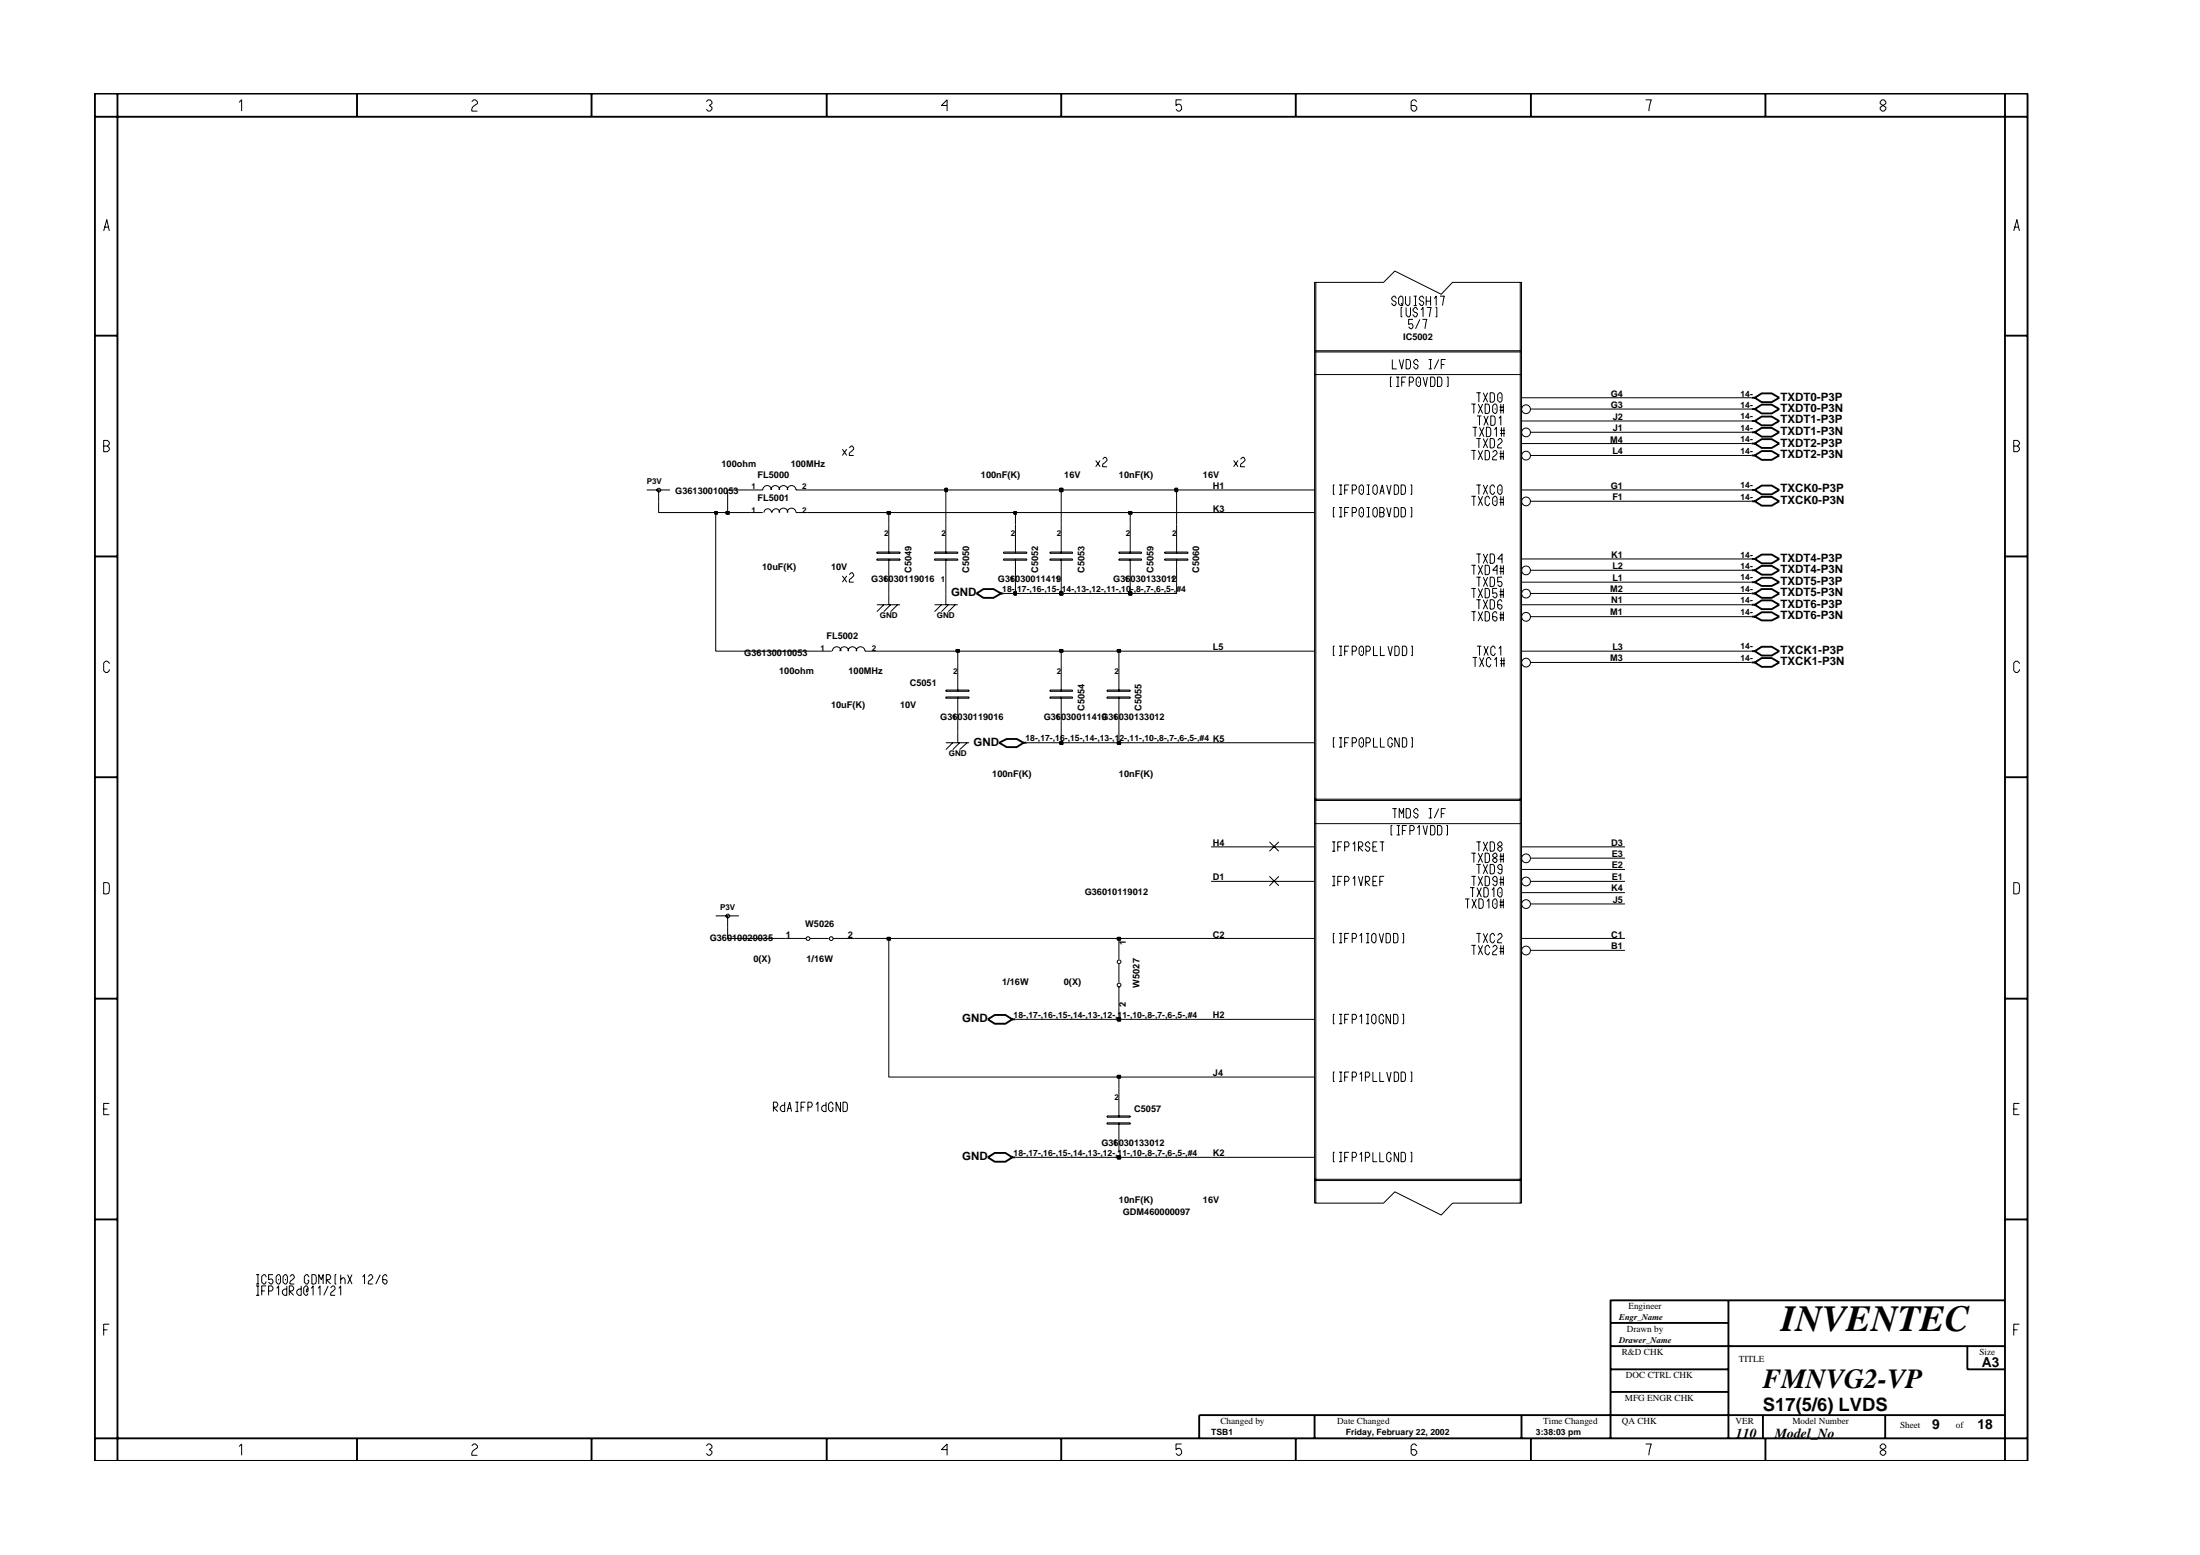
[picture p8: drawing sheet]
<svg xmlns="http://www.w3.org/2000/svg" width="297mm" height="210mm" viewBox="0 0 297 210" stroke-linecap="round" stroke-linejoin="round" font-family="sans-serif">
<g fill="none" stroke="#000" stroke-width=".25">
<path d="M236.5 58.3h.4M236.5 59.9h.4M236.5 53.7h.4M236.5 55.2h.4M236.5 56.8h.4M236.9 58.3l1-.5h1.3l1 .5-1 .6h-1.3zM236.9 59.9l1-.6h1.3l1 .6-1 .6h-1.3zM236.9 53.7l1-.6h1.3l1 .6-1 .6h-1.3zM236.9 55.2l1-.6h1.3l1 .6-1 .6h-1.3zM236.9 56.8l1-.6h1.3l1 .6-1 .6h-1.3zM236.5 67.7h.4M236.5 77h.4"/>
<path d="M236.5 78.6h.4M236.5 75.5h.4M236.5 66.1h.4M236.5 61.5h.4M236.9 67.7l1-.6h1.3l1 .6-1 .6h-1.3zM236.9 77l1-.6h1.3l1 .6-1 .6h-1.3zM236.9 78.6l1-.6h1.3l1 .6-1 .5h-1.3zM236.9 75.5l1-.6h1.3l1 .6-1 .5h-1.3zM236.9 66.1l1-.6h1.3l1 .6-1 .6h-1.3zM236.9 61.5l1-.6h1.3l1 .6-1 .6h-1.3zM131.9 80.1l.9-.6h1.3l1.1 .6-1.1 .6h-1.3zM135.2 80.1h.3"/>
<path d="M236.5 83.2h.4M236.5 81.6h.4M236.5 89.4h.4M236.5 80.1h.4M236.5 87.9h.4M236.9 83.2l1-.6h1.3l1 .6-1 .5h-1.3zM236.9 81.6l1-.6h1.3l1 .6-1 .6h-1.3zM236.9 89.4l1-.6h1.3l1 .6-1 .6h-1.3zM236.9 80.1l1-.6h1.3l1 .6-1 .6h-1.3zM236.9 87.9l1-.6h1.3l1 .6-1 .6h-1.3zM134.9 100.3l1-.5h1.4l.9 .5-.9 .6h-1.4zM138.2 100.3h.4"/>
<path d="M133.4 137.6l.9-.6h1.4l1 .6-1 .6h-1.4zM136.7 137.6h.4M133.4 156.2l.9-.6h1.4l1 .6-1 .6h-1.4zM136.7 156.2h.4"/>
</g>
<g fill="none" stroke="#000" stroke-width=".14">
<path d="M177.5 38.1h9.3l1.5-1.5 6.3 3.1 1.5-1.6h9.3v124.3h-9.3l-1.5 1.6-6.3-3.1-1.5 1.5h-9.3zM177.7 38.1v124.3M189.8 40v1l.2 .2h.2l.2-.2v-1M190.9 40h.4M191.1 40v1.2M192.6 40v1.2M193.2 40v1.2M194.4 40h.6l-.2 1.2M205.3 38.1v124.3M177.5 50.6h27.9M177.5 47.5h27.9M177.5 47.3h27.9"/>
<path d="M187.9 50.9h-.2v1.3h.2M188 48.5v1.3h.6M188.5 40.3l-.2-.3h-.1l-.3 .2v.2l.3 .3h.1l.2 .1-.2 .4h-.1l-.3-.3M188.5 50.9h.4M188.5 52.2h.4M188.8 50.9v1.3M188.8 40.2l.3-.2h.2l.1 .2v.8l-.1 .2h-.2l-.3-.2zM188.9 48.5l.4 1.3 .2-1.3M189.2 40.9l.2 .3M189.3 51.6h.4M189.3 41.5h-.1v1.3h.1M189.9 48.5l.5 .1v.3v.6v.2l-.2 .1h-.3z"/>
<path d="M189.9 41.5v1l.2 .3h.2l.1-.3v-1M189.9 50.9h-.6v1.3M190.3 51.6h.4l.2-.3-.2-.4h-.4v1.3M190.8 43.1h-.6v.7l.4-.1 .2 .3-.2 .4h-.2l-.2-.3M190.9 41.2h.4M191.4 41.8l-.2-.3h-.2l-.2 .3v.1l.2 .3h.2l.2 .1-.2 .5h-.2l-.2-.4M191.5 48.9l-.2-.4h-.2l-.2 .3v.2l.6 .4-.2 .4h-.2l-.2-.3M191.5 50.9h.1l.2 .3v.7l-.2 .3h-.1l-.3-.3v-.7zM191.5 51.5v.2M191.7 43.1l-.6 1.3M191.9 41.8l.2-.3v1.3M192.1 43.1h.5l-.2 1.3"/>
<path d="M192.1 50.9l.4 1.3 .2-1.3M192.2 40.3l-.1-.3h-.2l-.3 .2v.2l.3 .3h.2l.1 .1-.1 .4h-.2l-.3-.3M192.6 40.7h.6M192.6 41.5h.6l-.2 1.3M192.9 48.5h.4M192.9 49.8h.4M193.2 50.9l.5 .1v.2v.6v.3l-.2 .1h-.3zM193.2 48.5v1.3M193.7 40.3l.2-.3v1.2M193.8 41.5h.2v1.3h-.2M194.1 50.9l.5 .1 .1 .2v.6l-.1 .3-.2 .1h-.3zM194.3 48.5l-.6 1.3"/>
<path d="M194.6 49.2h.4M195.2 48.5h-.6v1.3M195.4 50.9h.1v1.3h-.1M198.7 54.5h.5M198.8 57.7h.6M199 54.5v1.3M199.2 57.7v1.2M199.3 53h.6M199.3 59.2h.6M199.4 56.1h.6M199.6 54.5l.6 1.3M199.7 53v1.3"/>
<path d="M199.7 59.2v1.3M199.8 56.1v1.3M199.8 57.7l.5 1.2M200.2 54.5l-.6 1.3M200.3 53l.6 1.3M200.3 59.2l.6 1.3M200.3 56.1l.6 1.3M200.3 57.7l-.5 1.2M200.5 54.5l.5 .1 .1 .3v.6l-.1 .2-.1 .1h-.4zM200.7 57.7l.5 .1 .1 .2v.6l-.1 .3h-.2h-.3zM200.9 53l-.6 1.3M200.9 59.2l-.6 1.3"/>
<path d="M200.9 56.1l-.6 1.3M201.2 53l.5 .1 .1 .3v.5l-.1 .3-.2 .1h-.3zM201.2 59.2l.5 .1 .1 .2v.6l-.1 .3-.2 .1h-.3zM201.3 56.1l.5 .1 .1 .3v.6l-.1 .2-.2 .1h-.3zM201.5 54.8l.3-.3h.2l.1 .3v.8l-.1 .2h-.2l-.3-.2zM201.8 58l.2-.3v1.2M201.9 55.1v.2M202.2 53.3l.3-.3h.1l.2 .3v.7l-.2 .3h-.1l-.3-.3zM202.2 59.5l.3-.3h.1l.2 .3v.1l-.5 .4-.1 .5h.6M202.4 56.5l.2-.4v1.3M202.5 55.4h.6M202.5 55h.6"/>
<path d="M202.6 53.6v.2M202.6 58.5h.5M202.6 58.1h.5M202.6 54.5v1.3M202.7 57.7v1.2M203 54.5v1.3M203.1 57.7v1.2M205.4 53.7h14M205.4 59.9h14M205.4 56.8h14M206.7 55.2h12.7M206.7 58.3h12.7"/>
<path d="M87.3 66.1h3.2M88.9 66.1v1.6M101.4 66.1h1.6a.59 .59 0 0 1 .6-.6 .59 .59 0 0 1 .6 .6M101.4 69.2h1.6M103.2 69.2a.51 .51 0 0 1 .5-.5 .51 .51 0 0 1 .5 .5M104.1 66.1a.59 .59 0 0 1 .6-.6 .59 .59 0 0 1 .6 .6M104.3 69.2a.51 .51 0 0 1 .5-.5 .51 .51 0 0 1 .5 .5M105.2 66.1a.59 .59 0 0 1 .6-.6 .59 .59 0 0 1 .6 .6M105.2 69.2a.59 .59 0 0 1 .6-.6 .59 .59 0 0 1 .6 .6M106.3 66.1a.59 .59 0 0 1 .6-.6 .59 .59 0 0 1 .6 .6h1.6M106.3 69.2a.59 .59 0 0 1 .6-.6 .59 .59 0 0 1 .6 .6h1.6M118.4 75.5h3.1v.1h-3.1z"/>
<path d="M118.4 74.5h3.1v.2h-3.1zM120 70.8v3.9M120 75.5v3.1M126.2 75.5h3.1v.1h-3.1zM126.2 74.5h3.1v.2h-3.1zM127.7 70.8v3.9M127.7 75.5v3.1M135.5 75.5h3.1v.1h-3.1zM135.5 74.5h3.1v.2h-3.1zM137.1 70.8v3.9M137.1 75.5v3.1M141.8 75.5h3v.1h-3z"/>
<path d="M141.8 74.5h3v.2h-3zM143.3 70.8v3.9M143.3 75.5v3.1M151.1 75.5h3v.1h-3zM151.1 74.5h3v.2h-3zM152.6 70.8v3.9M152.6 75.5v3.1M157.3 75.5h3.1v.1h-3.1zM157.3 74.5h3.1v.2h-3.1zM158.9 70.8v3.9M158.9 75.5v3.1M163.5 66.1h14"/>
<path d="M163.5 69.2h14M180.2 65.5h-.2v1.2h.2M180.2 68.5h-.2v1.3h.2M180.8 65.5h.4M180.8 66.7h.4M180.8 68.5h.4M180.8 69.8h.4M181 65.5v1.2M181 68.5v1.3M181.6 66.1h.4M181.6 69.2h.4M182.1 65.5h-.5v1.2"/>
<path d="M182.1 68.5h-.5v1.3M182.6 66.1h.4l.2-.2-.2-.4h-.4v1.2M182.6 69.2h.4l.2-.3-.2-.4h-.4v1.3M183.5 65.7l.3-.2h.1l.2 .2v.8l-.2 .2h-.1l-.3-.2zM183.5 68.8l.3-.3h.1l.2 .3v.7l-.2 .3h-.1l-.3-.3zM183.8 66.1v.1M183.8 69.1v.2M184.5 65.5h.4M184.5 66.7h.4M184.5 68.5h.4M184.5 69.8h.4M184.8 65.5v1.2"/>
<path d="M184.8 68.5v1.3M185.4 65.7l.2-.2h.2l.2 .2v.8l-.2 .2h-.2l-.2-.2zM185.4 68.8l.2-.3h.2l.2 .3v.7l-.2 .3h-.2l-.2-.3zM186.3 69.2h.4l.2-.3-.2-.4h-.4v1.3h.4l.2-.3v-.1l-.2-.2M186.3 66.7l.3-1.2 .3 1.2M186.4 66.3h.4M187.2 65.5l.4 1.2 .2-1.2M187.2 68.5l.4 1.3 .2-1.3M188.2 65.5h.6v.3v.6v.2l-.2 .1h-.4zM188.2 68.5l.6 .1v.2v.6v.3l-.2 .1h-.4zM189.2 65.5h.5l.1 .3v.6l-.1 .2-.2 .1h-.3zM189.2 68.5l.5 .1 .1 .2v.6l-.1 .3-.2 .1h-.3z"/>
<path d="M190.4 65.5h.2v1.2h-.2M190.4 68.5h.2v1.3h-.2M198.7 79.4h.5M198.7 67h.5M198.7 60.8h.5M198.7 76.3h.5M199 60.8v1.3M199 67v1.3M199 76.3v1.3M199 79.4v1.3M199.3 65.5h.6M199.3 74.8h.6"/>
<path d="M199.3 77.9h.6M199.6 79.4l.6 1.3M199.6 67l.6 1.3M199.6 60.8l.6 1.3M199.6 76.3l.6 1.3M199.7 65.5v1.2M199.7 74.8v1.2M199.7 77.9v1.3M200.2 79.4l-.6 1.3M200.2 67l-.6 1.3M200.2 60.8l-.6 1.3M200.2 76.3l-.6 1.3"/>
<path d="M200.3 65.5l.6 1.2M200.3 74.8l.6 1.2M200.3 77.9l.6 1.3M200.5 79.4l.5 .1 .1 .3v.6l-.1 .2-.1 .1h-.4zM200.5 60.8l.5 .1 .1 .2v.6l-.1 .3-.1 .1h-.4zM200.5 76.3l.5 .1 .1 .2v.6l-.1 .3-.1 .1h-.4zM200.9 65.5l-.6 1.2M200.9 74.8l-.6 1.2M200.9 77.9l-.6 1.3M201.1 67.3l-.2-.3h-.1l-.3 .2v.8l.3 .3h.1l.2-.4M201.2 74.8l.5 .1 .1 .2v.6l-.1 .3h-.2h-.3zM201.2 77.9l.5 .1 .1 .2v.6l-.1 .3-.2 .1h-.3z"/>
<path d="M201.5 67.2l.3-.2h.2l.1 .2v.8l-.1 .3h-.2l-.3-.3zM201.5 61.1l.3-.3h.2l.1 .3v.1l-.6 .6v.3h.6M201.8 65.8l-.2-.3h-.1l-.3 .2v.8l.3 .2h.1l.2-.3M201.9 67.6v.1M202.1 79.4h-.6v.7l.5-.1 .1 .3-.1 .4h-.2l-.3-.3M202.1 77h-.6l.6-.7v1.3M202.2 65.7l.3-.2h.1l.2 .2v.8l-.2 .2h-.1l-.3-.2zM202.5 79.9h.6M202.5 67.8h.6M202.5 67.4h.6M202.5 61.7h.6M202.5 61.2h.6"/>
<path d="M202.5 77.1h.6M202.5 76.7h.6M202.6 66.1v.1M202.6 60.8v1.3M202.6 67v1.3M202.6 76.3v1.3M202.6 79.4v1.3M202.8 75.5h-.6l.6-.7v1.2M202.8 77.9h-.6v.7l.4-.1 .2 .4-.2 .3h-.1l-.3-.3M203 60.8v1.3M203 67v1.3M203 76.3v1.3"/>
<path d="M203 79.4v1.3M205.4 75.5h14M205.4 66.1h14M205.4 78.6h14M206.7 67.7h12.7M206.7 61.5h12.7M206.7 77h12.7M110.7 87.9h1.6M112.4 87.9a.59 .59 0 0 1 .6-.6 .59 .59 0 0 1 .6 .6M113.4 87.9a.59 .59 0 0 1 .6-.6 .59 .59 0 0 1 .6 .6M114.5 87.9a.59 .59 0 0 1 .6-.6 .59 .59 0 0 1 .6 .6M115.6 87.9a.59 .59 0 0 1 .6-.6 .59 .59 0 0 1 .6 .6h1.6"/>
<path d="M118.4 81.6h3.1M119.3 81.6l-.9 1M120 80.1v1.5M120.3 81.6l-1 1M121.2 81.6l-.9 1M126.2 81.6h3.1M127.1 81.6l-.9 1M127.7 94.1h3.1v.1h-3.1zM127.7 93.1h3.1v.2h-3.1zM127.7 80.1v1.5M128 81.6l-.9 1M129 81.6l-1 1"/>
<path d="M129.3 89.4v3.9M129.3 94.1v3.1M129.3 98.7v1.6M141.8 94.1h3v.1h-3zM141.8 93.1h3v.2h-3zM143.3 89.4v3.9M143.3 94.1v3.1M149.5 94.1h3.1v.1h-3.1zM149.5 93.1h3.1v.2h-3.1zM151.1 89.4v3.9M151.1 94.1v3.1M163.5 87.9h14"/>
<path d="M180.2 87.2h-.2v1.3h.2M180.2 99.6h-.2v1.3h.2M180.8 87.2h.4M180.8 88.5h.4M180.8 99.6h.4M181 87.2v1.3M181 99.6v1.3M181.6 87.9h.4M182.1 87.2h-.5v1.3M182.1 99.6h-.5v1.3M182.6 87.9h.4l.2-.3-.2-.4h-.4v1.3M183.5 87.5l.3-.3h.1l.2 .3v.7l-.2 .3h-.1l-.3-.3z"/>
<path d="M183.5 99.8l.3-.2h.1l.2 .2v.8l-.2 .3h-.1l-.3-.3zM183.8 87.8v.2M184.4 87.9h.5l.1-.3-.1-.4h-.5v1.3M185.4 87.2v1.3h.6M185.4 99.6v1.3h.6M186.4 87.2v1.3h.6M186.4 99.6v1.3h.6M187.4 87.2l.3 1.3 .3-1.3M188 99.9l-.2-.3h-.2l-.2 .2v.8l.2 .3h.2l.2-.3v-.3h-.2M188.3 87.2l.5 .1 .1 .3v.6l-.1 .2-.1 .1h-.4zM188.9 99.6v1.3l-.6-1.3v1.3M189.3 87.2l.6 .1v.3v.6v.2l-.2 .1h-.4z"/>
<path d="M189.3 99.6l.6 .1v.2v.6v.3l-.2 .1h-.4zM190.5 87.2h.2v1.3h-.2M190.5 99.6h.2v1.3h-.2M198.7 82.6h.5M198.8 88.7h.6M199 82.6v1.2M199.2 88.7v1.3M199.3 81h.6M199.4 87.2h.6M199.6 82.6l.6 1.2M199.7 81v1.2M199.8 87.2v1.3"/>
<path d="M199.8 88.7l.5 1.3M200.2 82.6l-.6 1.2M200.3 81l.6 1.2M200.3 88.7l-.5 1.3M200.3 87.2l.6 1.3M200.5 82.6h.5l.1 .3v.6l-.1 .2-.1 .1h-.4zM200.9 81l-.6 1.2M200.9 87.2l-.6 1.3M201.2 81h.5l.1 .3v.6l-.1 .2-.2 .1h-.3zM201.3 89.1l-.2-.4h-.2l-.2 .3v.8l.2 .2h.2l.2-.3M201.8 89.1l.2-.4v1.3M201.9 87.6l-.2-.4h-.2l-.2 .3v.7l.2 .3h.2l.2-.3"/>
<path d="M202.1 82.8l-.1-.2h-.2l-.3 .2v.8l.3 .2h.2l.1-.4-.1-.2h-.5M202.4 87.6l.2-.4v1.3M202.5 80.3h.6M202.5 83.4h.6M202.5 83h.6M202.6 89.6h.5M202.6 89.2h.5M202.6 82.6v1.2M202.7 88.7v1.3M202.8 81.2l-.2-.2h-.1l-.3 .2v.8l.3 .2h.1l.2-.4-.2-.2h-.4M203 82.6v1.2M203.1 88.7v1.3"/>
<path d="M205.4 81.6h14M205.4 87.9h14M206.7 89.4h12.7M206.7 80.1h12.7M206.7 83.2h12.7M127.7 100.3h3.1M128.6 100.3l-.9 .9M129.6 100.3l-1 .9M130.6 100.3l-1 .9M163.5 100.3h14M163.5 114.3h14M163.5 119h14"/>
<path d="M171.4 113.6l1.3 1.3M171.4 118.3l1.3 1.3M172.7 118.3l-1.3 1.3M172.7 113.6l-1.3 1.3M177.5 108h27.9M177.5 107.9h27.9M177.5 111.2h27.9M179.9 113.6h.4M179.9 114.9h.4M179.9 118.3h.4M179.9 119.6h.4M180.1 113.6v1.3"/>
<path d="M180.1 118.3v1.3M180.6 114.3h.4M180.6 119h.4M180.8 100.9h.4M181.2 113.6h-.6v1.3M181.2 118.3h-.6v1.3M181.6 114.3h.4l.1-.2-.1-.5h-.4v1.3M181.6 119h.4l.1-.3-.1-.4h-.4v1.3M181.6 100.3h.4M182.6 100.3h.4l.2-.3-.2-.4h-.4v1.3M182.7 114l.2-.4v1.3M182.7 118.6l.2-.3v1.3"/>
<path d="M183.4 114.9v-1.3h.4l.2 .3-.2 .4h-.4l.6 .6M183.4 118.3l.4 1.3 .2-1.3M183.8 100.2v.1M184.3 119.6v-1.3h.5l.1 .2-.1 .5h-.5l.6 .6M184.4 100.3h.5l.1-.3-.1-.4h-.5v1.3M184.9 114l-.1-.4h-.2l-.3 .3v.2l.3 .2h.2l.1 .2-.1 .4h-.2l-.3-.3M185.4 114.3h.4M185.4 119h.4M186 113.6h-.6v1.3h.6M186 118.3h-.6v1.3h.6M186.3 119h.4M186.3 113.6h.6"/>
<path d="M186.6 113.6v1.3M186.9 118.3h-.6v1.3M188 111.4h-.2v1.3h.2M188 109.1h.6M188.3 109.1v1.3M188.6 111.4h.4M188.6 112.7h.4M188.8 111.4v1.3M188.9 110.4v-1.3l.4 .7 .2-.7v1.3M189.3 112.1h.5M189.9 109.1l.5 .1v.3v.6v.2l-.2 .1h-.3zM189.9 111.4h-.6v1.3"/>
<path d="M190.4 112.1h.4l.2-.2-.2-.5h-.4v1.3M191.4 111.8l.2-.4v1.3M191.5 109.5l-.2-.4h-.2l-.2 .3v.2l.6 .4-.2 .4h-.2l-.2-.3M192.1 111.4l.4 1.3 .2-1.3M192.9 109.1h.4M192.9 110.4h.4M193.2 111.4l.5 .1v.3v.6v.2l-.2 .1h-.3zM193.2 109.1v1.3M194.1 111.4l.5 .1 .1 .3v.6l-.1 .2-.2 .1h-.3zM194.3 109.1l-.6 1.3M194.6 109.8h.4M195.2 109.1h-.6v1.3"/>
<path d="M195.3 111.4h.1v1.3h-.1M198.5 119.8h.6M198.7 118.3h.5M198.7 115.2h.5M198.8 119.8v1.3M199 115.2v1.2M199 118.3v1.3M199.3 113.6h.6M199.3 116.7h.6M199.4 119.8l.6 1.3M199.6 118.3l.6 1.3M199.6 115.2l.6 1.2"/>
<path d="M199.7 113.6v1.3M199.7 116.7v1.3M200 119.8l-.6 1.3M200.2 118.3l-.6 1.3M200.2 115.2l-.6 1.2M200.3 116.7l.6 1.3M200.3 113.6l.6 1.3M200.3 119.8l.6 .1v.3v.5v.3l-.2 .1h-.4zM200.5 118.3l.5 .1 .1 .2v.6l-.1 .3-.1 .1h-.4zM200.5 115.2h.5l.1 .3v.6l-.1 .2-.1 .1h-.4zM200.9 116.7l-.6 1.3M200.9 113.6l-.6 1.3"/>
<path d="M201.2 116.7l.5 .1 .1 .2v.6l-.1 .3-.2 .1h-.3zM201.2 113.6l.5 .1 .1 .3v.6l-.1 .2-.2 .1h-.3zM201.8 115.2l-.3 .2v.2l.6 .4-.1 .4h-.2l-.3-.2v-.2l.6-.4-.1-.4zM202.1 119h-.3l-.3-.3v-.2l.3-.2h.2l.1 .2v.8l-.1 .3h-.2l-.3-.3M202.5 113.6l-.3 .3v.2l.6 .4-.2 .4h-.1l-.3-.2v-.2l.6-.4-.2-.5zM202.5 119.1h.6M202.5 118.7h.6M202.5 116h.6M202.5 115.6h.6M202.6 115.2v1.2M202.6 118.3v1.3M202.8 117.4h-.3l-.3-.3v-.2l.3-.2h.1l.2 .2v.8l-.2 .3h-.1l-.3-.3"/>
<path d="M203 115.2v1.2M203 118.3v1.3M205.4 114.3h14M205.4 117.4h14M206.7 119h12.7M206.7 115.8h12.7M96.6 123.6h3.2M98.2 123.6v1.6M106 126.7h2.8M109.4 126.7h2.5M112.6 126.7h2.7M151.1 126.7v2.8"/>
<path d="M151.1 130.1v2.5M151.1 133.2v2.8M163.5 126.7h14M163.5 137.6h14M180.2 136.9h-.2v1.3h.2M180.2 126h-.2v1.3h.2M180.8 136.9h.4M180.8 138.2h.4M180.8 126h.4M180.8 127.3h.4M181 126v1.3M181 136.9v1.3"/>
<path d="M181.6 126.7h.4M181.6 137.6h.4M182.1 126h-.5v1.3M182.1 136.9h-.5v1.3M182.6 137.6h.4l.2-.3-.2-.4h-.4v1.3M182.6 126.7h.4l.2-.3-.2-.4h-.4v1.3M183.6 137.3l.2-.4v1.3M183.6 126.3l.2-.3v1.3M184.4 136.9h.5M184.4 138.2h.5M184.4 126h.5M184.4 127.3h.5"/>
<path d="M184.7 126v1.3M184.7 136.9v1.3M185.2 137.2l.2-.3h.2l.2 .3v.7l-.2 .3h-.2l-.2-.3zM185.2 126.3l.2-.3h.2l.2 .3v.7l-.2 .3h-.2l-.2-.3zM186.2 126l.3 1.3 .3-1.3M186.8 137.3l-.2-.4h-.1l-.3 .3v.7l.3 .3h.1l.2-.3v-.2h-.2M187.1 126l.5 .1 .1 .2v.6l-.1 .3-.1 .1h-.4zM187.7 136.9v1.3l-.6-1.3v1.3M188.2 136.9l.5 .1 .1 .3v.6l-.1 .2-.2 .1h-.3zM188.2 126l.5 .1 .1 .2v.6l-.1 .3-.2 .1h-.3zM189.3 136.9h.2v1.3h-.2M189.3 126h.2v1.3h-.2"/>
<path d="M197.8 121.3h.6M198.1 121.3v1.3M198.7 127.6h.5M198.7 121.3l.6 1.3M199 127.6v1.3M199.3 126h.6M199.3 121.3l-.6 1.3M199.6 127.6l.6 1.3M199.7 121.3l.5 .1 .1 .3v.6l-.1 .2-.2 .1h-.3zM199.7 126v1.3M200.2 127.6l-.6 1.3M200.3 126l.6 1.3"/>
<path d="M200.8 121.7l.2-.4v1.3M200.9 126l-.6 1.3M201.1 127.9l-.2-.3h-.1l-.3 .3v.7l.3 .3h.1l.2-.4M201.5 120.2l.2-.4v1.3M201.5 121.6l.3-.3h.2l.1 .3v.8l-.1 .2h-.2l-.3-.2zM201.5 127.9l.3-.3h.2l.1 .3v.1l-.6 .6v.3h.6M201.8 126.3l-.2-.3h-.1l-.3 .3v.7l.3 .3h.1l.2-.4M201.9 121.9v.2M202.2 126.3l.3-.3h.1l.2 .3v.1l-.5 .4-.1 .5h.6M202.2 120.1l.3-.3h.1l.2 .3v.7l-.2 .3h-.1l-.3-.3zM202.5 122.2h.6M202.5 121.8h.6"/>
<path d="M202.5 128.5h.6M202.5 128h.6M202.6 120.4v.2M202.6 121.3v1.3M202.6 127.6v1.3M203 121.3v1.3M203 127.6v1.3M205.4 126.7h14M205.4 120.5h14M206.7 122h12.7M206.7 128.3h12.7M137.1 156.2h14"/>
<path d="M149.5 151.6h3.1v.1h-3.1zM149.5 150.6h3.1v.2h-3.1zM151.1 146.9v3.9M151.1 151.6v3.1M163.5 156.2h14M163.5 145.4h14M177.5 159.4h27.9M177.5 159.2h27.9M180.2 144.7h-.2v1.3h.2M180.2 155.5h-.2v1.3h.2M180.8 144.7h.4M180.8 146h.4"/>
<path d="M180.8 155.5h.4M180.8 156.8h.4M181 144.7v1.3M181 155.5v1.3M181.6 156.2h.4M181.6 145.4h.4M182.1 144.7h-.5v1.3M182.1 155.5h-.5v1.3M182.6 145.4h.4l.2-.3-.2-.4h-.4v1.3M182.6 156.2h.4l.2-.2-.2-.5h-.4v1.3M183.6 145l.2-.3v1.3M183.6 155.9l.2-.4v1.3"/>
<path d="M184.3 145.4h.5l.1-.3-.1-.4h-.5v1.3M184.3 156.2h.5l.1-.2-.1-.5h-.5v1.3M185.4 144.7v1.3h.6M185.4 155.5v1.3h.6M186.3 144.7v1.3h.6M186.3 155.5v1.3h.6M187.2 144.7l.4 1.3 .2-1.3M187.8 155.9l-.2-.4h-.1l-.3 .3v.8l.3 .2h.1l.2-.2v-.3h-.2M188.2 144.7l.6 .1v.2v.6v.3l-.2 .1h-.4zM188.8 155.5v1.3l-.6-1.3v1.3M189.2 144.7l.5 .1 .1 .2v.6l-.1 .3-.2 .1h-.3zM189.2 155.5l.5 .1 .1 .3v.6l-.1 .2-.2 .1h-.3z"/>
<path d="M190.4 144.7h.2v1.3h-.2M190.4 155.5h.2v1.3h-.2"/>
<circle cx="206" cy="55.2" r=".59"/>
<circle cx="206" cy="58.4" r=".59"/>
<circle cx="88.9" cy="66.2" r=".25"/>
<circle cx="206" cy="61.5" r=".59"/>
<circle cx="206" cy="77" r=".59"/>
<circle cx="206" cy="67.7" r=".59"/>
<circle cx="206" cy="80.1" r=".59"/>
<circle cx="206" cy="89.4" r=".59"/>
<circle cx="206" cy="83.3" r=".59"/>
<circle cx="206" cy="115.9" r=".59"/>
<circle cx="206" cy="119" r=".59"/>
<circle cx="98.3" cy="123.6" r=".25"/>
<circle cx="109.1" cy="126.7" r=".25"/>
<circle cx="112.2" cy="126.7" r=".25"/>
<circle cx="151.1" cy="129.8" r=".25"/>
<circle cx="151.1" cy="133" r=".25"/>
<circle cx="206" cy="122" r=".59"/>
<circle cx="206" cy="128.3" r=".59"/>
</g>
<path d="M150.9 156.1h.3v.3h-.3z" fill-rule="evenodd" fill="#c2c2c2" stroke="#000" stroke-width=".25"/>
<path d="M150.9 156.1h.3v.3h-.3z" fill="none" stroke="#000" stroke-width=".25"/>
<path d="M120 126.7v18.7h31.1v1.5M151.1 154.7v.8M151.1 156.2h12.4" fill="none" stroke="#000" stroke-width=".14"/>
<path d="M150.9 145.2h.3v.3h-.3z" fill-rule="evenodd" fill="#c2c2c2" stroke="#000" stroke-width=".25"/>
<path d="M150.9 145.2h.3v.3h-.3z" fill="none" stroke="#000" stroke-width=".25"/>
<path d="M137.1 137.6h14M151.1 145.4h12.4" fill="none" stroke="#000" stroke-width=".14"/>
<path d="M150.9 137.4h.3v.4h-.3z" fill-rule="evenodd" fill="#c2c2c2" stroke="#000" stroke-width=".25"/>
<path d="M150.9 137.4h.3v.4h-.3z" fill="none" stroke="#000" stroke-width=".25"/>
<path d="M98.2 125.2v1.5h7.8M115.3 126.7h4.7M151.1 136v1.6h12.4" fill="none" stroke="#000" stroke-width=".14"/>
<path d="M119.8 126.6h.4v.2h-.4z" fill-rule="evenodd" fill="#c2c2c2" stroke="#000" stroke-width=".25"/>
<path d="M119.8 126.6h.4v.2h-.4z" fill="none" stroke="#000" stroke-width=".25"/>
<path d="M120 126.7h31.1" fill="none" stroke="#000" stroke-width=".14"/>
<path d="M150.9 126.6h.3v.2h-.3z" fill-rule="evenodd" fill="#c2c2c2" stroke="#000" stroke-width=".25"/>
<path d="M150.9 126.6h.3v.2h-.3z" fill="none" stroke="#000" stroke-width=".25"/>
<path d="M138.6 100.3h4.7M151.1 126.7h12.4" fill="none" stroke="#000" stroke-width=".14"/>
<path d="M143.1 100.2h.4v.2h-.4z" fill-rule="evenodd" fill="#c2c2c2" stroke="#000" stroke-width=".25"/>
<path d="M143.1 100.2h.4v.2h-.4z" fill="none" stroke="#000" stroke-width=".25"/>
<path d="M143.3 97.2v3.1h7.8" fill="none" stroke="#000" stroke-width=".14"/>
<path d="M150.9 100.2h.3v.2h-.3z" fill-rule="evenodd" fill="#c2c2c2" stroke="#000" stroke-width=".25"/>
<path d="M150.9 100.2h.3v.2h-.3z" fill="none" stroke="#000" stroke-width=".25"/>
<path d="M96.6 69.2v18.7h14.1M118.4 87.9h10.9v1.5M129.3 97.2v1.5M143.3 87.9v1.5M151.1 87.9v1.5M151.1 97.2v3.1h12.4M219.4 89.4h17.1" fill="none" stroke="#000" stroke-width=".14"/>
<path d="M129.1 87.7h.4v.3h-.4z" fill-rule="evenodd" fill="#c2c2c2" stroke="#000" stroke-width=".25"/>
<path d="M129.1 87.7h.4v.3h-.4z" fill="none" stroke="#000" stroke-width=".25"/>
<path d="M129.3 87.9h14" fill="none" stroke="#000" stroke-width=".14"/>
<path d="M143.1 87.7h.4v.3h-.4z" fill-rule="evenodd" fill="#c2c2c2" stroke="#000" stroke-width=".25"/>
<path d="M143.1 87.7h.4v.3h-.4z" fill="none" stroke="#000" stroke-width=".25"/>
<path d="M143.3 87.9h7.8" fill="none" stroke="#000" stroke-width=".14"/>
<path d="M150.9 87.7h.3v.3h-.3z" fill-rule="evenodd" fill="#c2c2c2" stroke="#000" stroke-width=".25"/>
<path d="M150.9 87.7h.3v.3h-.3z" fill="none" stroke="#000" stroke-width=".25"/>
<path d="M120 78.6v1.5M127.7 78.6v1.5M135.5 80.1h1.6M151.1 87.9h12.4M219.4 87.9h17.1M219.4 83.2h17.1M219.4 81.6h17.1" fill="none" stroke="#000" stroke-width=".14"/>
<path d="M136.9 79.9h.3v.4h-.3z" fill-rule="evenodd" fill="#c2c2c2" stroke="#000" stroke-width=".25"/>
<path d="M136.9 79.9h.3v.4h-.3z" fill="none" stroke="#000" stroke-width=".25"/>
<path d="M137.1 78.6v1.5h6.2" fill="none" stroke="#000" stroke-width=".14"/>
<path d="M143.1 79.9h.4v.4h-.4z" fill-rule="evenodd" fill="#c2c2c2" stroke="#000" stroke-width=".25"/>
<path d="M143.1 79.9h.4v.4h-.4z" fill="none" stroke="#000" stroke-width=".25"/>
<path d="M143.3 78.6v1.5h9.3" fill="none" stroke="#000" stroke-width=".14"/>
<path d="M152.4 79.9h.4v.4h-.4z" fill-rule="evenodd" fill="#c2c2c2" stroke="#000" stroke-width=".25"/>
<path d="M152.4 79.9h.4v.4h-.4z" fill="none" stroke="#000" stroke-width=".25"/>
<path d="M88.9 67.7v1.5h7.7M120 69.2v1.6M127.7 66.1v4.7M137.1 69.2v1.6M143.3 66.1v4.7M152.6 78.6v1.5h6.3v-1.5M152.6 69.2v1.6M158.9 66.1v4.7M219.4 78.6h17.1M219.4 77h17.1M219.4 75.5h17.1M219.4 80.1h17.1" fill="none" stroke="#000" stroke-width=".14"/>
<path d="M96.5 69.1h.3v.3h-.3z" fill-rule="evenodd" fill="#c2c2c2" stroke="#000" stroke-width=".25"/>
<path d="M96.5 69.1h.3v.3h-.3z" fill="none" stroke="#000" stroke-width=".25"/>
<path d="M96.6 69.2h1.6" fill="none" stroke="#000" stroke-width=".14"/>
<path d="M98.1 69.1h.3v.3h-.3z" fill-rule="evenodd" fill="#c2c2c2" stroke="#000" stroke-width=".25"/>
<path d="M98.1 69.1h.3v.3h-.3z" fill="none" stroke="#000" stroke-width=".25"/>
<path d="M98.2 66.1v3.1h3.2M109.1 69.2h10.9" fill="none" stroke="#000" stroke-width=".14"/>
<path d="M119.8 69.1h.4v.3h-.4z" fill-rule="evenodd" fill="#c2c2c2" stroke="#000" stroke-width=".25"/>
<path d="M119.8 69.1h.4v.3h-.4z" fill="none" stroke="#000" stroke-width=".25"/>
<path d="M120 69.2h17.1" fill="none" stroke="#000" stroke-width=".14"/>
<path d="M136.9 69.1h.3v.3h-.3z" fill-rule="evenodd" fill="#c2c2c2" stroke="#000" stroke-width=".25"/>
<path d="M136.9 69.1h.3v.3h-.3z" fill="none" stroke="#000" stroke-width=".25"/>
<path d="M137.1 69.2h15.5" fill="none" stroke="#000" stroke-width=".14"/>
<path d="M152.4 69.1h.4v.3h-.4z" fill-rule="evenodd" fill="#c2c2c2" stroke="#000" stroke-width=".25"/>
<path d="M152.4 69.1h.4v.3h-.4z" fill="none" stroke="#000" stroke-width=".25"/>
<path d="M98.2 66.1h3.2M109.1 66.1h18.6M152.6 69.2h10.9M219.4 67.7h17.1" fill="none" stroke="#000" stroke-width=".14"/>
<path d="M127.6 66h.3v.3h-.3z" fill-rule="evenodd" fill="#c2c2c2" stroke="#000" stroke-width=".25"/>
<path d="M127.6 66h.3v.3h-.3z" fill="none" stroke="#000" stroke-width=".25"/>
<path d="M127.7 66.1h15.6" fill="none" stroke="#000" stroke-width=".14"/>
<path d="M143.1 66h.4v.3h-.4z" fill-rule="evenodd" fill="#c2c2c2" stroke="#000" stroke-width=".25"/>
<path d="M143.1 66h.4v.3h-.4z" fill="none" stroke="#000" stroke-width=".25"/>
<path d="M143.3 66.1h15.6" fill="none" stroke="#000" stroke-width=".14"/>
<path d="M158.7 66h.2v.3h-.2z" fill-rule="evenodd" fill="#c2c2c2" stroke="#000" stroke-width=".25"/>
<g fill="none" stroke="#000" stroke-width=".25">
<path d="M12.8 12.6h261v184.6h-261zM12.8 15.8h261M15.9 12.6v184.6M48.2 12.6v3.2M79.9 12.6v3.2M111.6 12.6v3.2M143.3 12.6v3.2M174.9 12.6v3.2M206.7 12.6v3.2M238.4 12.6v3.2M270.7 12.6v184.6M12.8 45.3h3.1"/>
<path d="M270.7 45.3h3.1M12.8 75.1h3.1M158.7 66h.2v.3h-.2zM270.7 75.1h3.1M12.8 104.9h3.1M270.7 104.9h3.1M12.8 134.8h3.1M270.7 134.8h3.1M12.8 164.6h3.1M217.5 178.6h15.9M233.4 175.5v18.7M270.7 175.5h-53.2v18.7"/>
<path d="M270.7 164.6h3.1M12.8 194.2h261M48.2 194.2v3M79.9 194.2v3M111.6 194.2v3M143.3 194.2v3M174.9 194.2v3M177.5 191v3.2M205.4 191v3.2M206.7 194.2v3M217.5 181.7h53.2M217.5 184.8h15.9"/>
<path d="M217.5 187.9h15.9M238 191v3.2M238.4 194.2v3M254.5 191v3.2M265.6 181.7v3.1h5.1M270.7 191h-108.8v3.2"/>
</g>
<g fill="none" stroke="#000" stroke-width=".14">
<path d="M32.3 13.8l.3-.3v1.5M63.7 13.7l.3-.2h.2l.3 .2v.3l-.5 .3-.3 .4v.3h.8M95.4 13.7l.2-.2h.3l.2 .2v.3l-.3 .2 .3 .3v.2l-.2 .3h-.3l-.2-.3M127.9 14.2h-.8l.8-.7v1.5M159.5 13.5h-.7v.7l.2-.1a.5 .5 0 0 1 .5 .6l-.2 .3h-.3l-.2-.3M191.3 13.7l-.3-.2h-.2l-.3 .2v1l.3 .3h.2l.3-.3v-.2l-.3-.3h-.5M222.2 13.5h.8l-.4 1.5M253.9 13.7l.2-.2h.3l.2 .2v.3l-.7 .5v.2l.2 .3h.3l.2-.3v-.2l-.7-.5zM14 31.2l.4-1.6 .4 1.6M14.1 30.7h.6M271.9 31.2l.4-1.6 .4 1.6M272 30.7h.6"/>
<path d="M14 59.5h.5l.3 .2v.3l-.3 .2 .3 .3v.2l-.3 .3h-.5zM219.4 59.9h17.1M219.4 58.3h17.1M219.4 56.8h17.1M219.4 55.2h17.1M219.4 53.7h17.1M271.9 59.5h.5l.3 .2v.3l-.3 .2 .3 .3v.2l-.3 .3h-.5zM14 60.2h.5M113.7 77.7l.6 .9M113.7 60.6l.6 .9M114.3 77.7l-.6 .9M114.3 60.6l-.6 .9"/>
<path d="M114.7 77.6l.2-.3h.2l.2 .3v.1l-.5 .5-.1 .4h.6M114.7 60.5l.2-.3h.2l.2 .3v.1l-.5 .5-.1 .4h.6M147.9 62.2l.6 .8M148.5 62.2l-.6 .8M148.9 62l.2-.3h.2l.2 .3v.2l-.6 .6v.2h.6M158.9 66.1h4.6M166.6 62.2l.6 .8M167.2 62.2l-.6 .8M167.5 62l.3-.3h.1l.2 .3v.2l-.5 .4-.1 .4h.6M219.4 66.1h17.1M219.4 61.5h17.1M271.9 60.2h.5"/>
<path d="M14.8 89.6l-.3-.3h-.2l-.3 .2v1l.3 .3h.2l.3-.3v-.1M272.7 89.6l-.3-.3h-.3l-.2 .2v1l.2 .3h.3l.3-.3v-.1M14 119.1l.7 .1 .1 .3-.1 1.1-.7 .1zM271.9 119.1l.7 .1 .1 .3-.1 1.1-.7 .1zM14 149.7h.5M14.8 148.9h-.8v1.6h.8M104.4 150v-1.2h.4l.2 .2-.2 .5h-.4l.6 .5M105.9 148.8v1.2h-.3l-.2-.2v-.3l.2-.3h.3M106.3 150l.3-1.2 .3 1.2M106.4 149.6h.4M107.4 148.8h.4M107.4 150h.4"/>
<path d="M107.6 148.8v1.2M108.1 149.5h.5M108.7 148.8h-.6v1.2M109.1 149.5h.4l.2-.3-.2-.4h-.4v1.2M110.2 149.1l.2-.3v1.2M111.5 148.8v1.2h-.3l-.3-.2v-.3l.3-.3h.3M112.5 149.1l-.2-.3h-.2l-.2 .2v.8l.2 .2h.2l.2-.2v-.3h-.2M113.5 148.8v1.2l-.6-1.2v1.2M113.8 148.8l.5 .1 .1 .2v.6l-.1 .3h-.1h-.4zM271.9 149.7h.5M272.7 148.9h-.8v1.6h.8M14 179.5h.5"/>
<path d="M14.8 178.7h-.8v1.6M34.6 172.1h.4M34.6 173.3h.4M34.6 173.6h.4M34.6 174.9h.4M34.8 172.1v1.2M34.8 173.6v1.3M35.3 174.3h.5M35.9 172.4l-.1-.3h-.2l-.3 .2v.8l.3 .2h.2l.1-.3M35.9 173.6h-.6v1.3M36.3 174.3h.4l.2-.3-.2-.4h-.4v1.3M36.9 172.1h-.6v.6l.4-.1 .2 .3-.2 .4h-.2l-.2-.2"/>
<path d="M37.3 172.3l.2-.2h.2l.2 .2v.8l-.2 .2h-.2l-.2-.2zM37.4 173.9l.2-.3v1.3M37.6 172.6v.2M38.5 172.1h.1l.2 .2v.8l-.2 .2h-.1l-.3-.2v-.8zM38.6 172.6v.2M38.7 173.6v1.3h-.3l-.3-.3v-.3l.3-.3h.3M39.1 174.9v-1.3h.4l.2 .2-.2 .5h-.4l.6 .6M39.1 172.3l.3-.2h.2l.1 .2v.2l-.6 .6v.2h.6M40.7 173.6v1.3h-.4l-.2-.3v-.3l.2-.3h.4M41.6 174h-.2l-.1 .3 .1 .1 .2-.1v-.5l-.2-.2h-.1l-.3 .2v.8l.3 .3h.1l.2-.3M41.7 172.4l-.2-.3h-.2l-.2 .2v.8l.2 .2h.2l.2-.2v-.3h-.2M42 173.9l.3-.3v1.3"/>
<path d="M42.1 172.1h.5l.1 .3v.6l-.1 .2-.2 .1h-.3zM43 173.9l.2-.3v1.3M43 173.3v-1.2l.4 .6 .2-.6v1.2M44.1 173.3v-1.2h.4l.1 .2-.1 .4h-.4l.5 .6M44.3 173.6l-.6 1.3M44.6 173.8l.3-.2h.2l.1 .2v.2l-.6 .6v.3h.6M45.4 172.1h-.2v1.2h.2M45.7 173.9l.3-.3v1.3M46 172.7l.3-.2h.1l.2 .2v.6M46 172.1v1.2M46.9 172.1l.6 1.2M47.5 172.1l-.6 1.2"/>
<path d="M49 172.4l.2-.3v1.2M49.7 172.3l.3-.2h.2l.1 .2v.2l-.6 .6v.2h.6M51.3 172.1l-.6 1.2M52.3 172.3l-.2-.2h-.2l-.2 .2v.8l.2 .2h.2l.2-.4-.2-.2h-.4M271.9 179.5h.5M272.7 178.7h-.8v1.6M32.3 195.3l.3-.4v1.5M63.7 195.2l.3-.3h.2l.3 .3v.2l-.7 .5-.1 .3v.2h.8M95.4 195.2l.2-.3h.3l.2 .3v.2l-.3 .3 .3 .2v.3l-.2 .2h-.3l-.2-.2M127.9 195.7h-.8l.8-.8v1.5M159.5 194.9h-.7v.8l.2-.2a.5 .5 0 0 1 .5 .7l-.2 .2h-.3l-.2-.2M191.3 195.2l-.3-.3h-.2l-.3 .3v1l.3 .2h.2l.3-.2v-.3l-.3-.2h-.5"/>
<path d="M222.2 194.9h.8l-.4 1.5M254.1 194.9l-.2 .3v.2l.7 .5v.3l-.2 .2h-.3l-.2-.2v-.3l.7-.5v-.2l-.2-.3z"/>
</g>
<text font-size="5" x="240.5" y="179.7">INVENTEC</text>
<text font-size="3.7" x="238" y="187.3">FMNVG2-VP</text>
<text font-size="2.5" x="238" y="190.4">S17(5/6) LVDS</text>
<g font-size="1.9">
<text x="267.6" y="184.6">A3</text>
<text x="234.4" y="194.1">110</text>
<text x="239.6" y="194.1">Model_No</text>
<text x="260.9" y="192.9">9</text>
<text x="267" y="192.9">18</text>
</g>
<g font-size="1.6">
<text x="240.4" y="54.1">TXDT0-P3P</text>
<text x="240.4" y="57.1">TXDT1-P3P</text>
<text x="240.4" y="55.6">TXDT0-P3N</text>
<text x="240.4" y="58.8">TXDT1-P3N</text>
<text x="240.4" y="60.3">TXDT2-P3P</text>
<text x="240.4" y="61.8">TXDT2-P3N</text>
<text x="240.4" y="66.5">TXCK0-P3P</text>
<text x="240.4" y="68.1">TXCK0-P3N</text>
<text x="240.4" y="75.9">TXDT4-P3P</text>
<text x="240.4" y="77.4">TXDT4-P3N</text>
<text x="128.4" y="80.5">GND</text>
<text x="240.4" y="80.5">TXDT5-P3N</text>
<text x="240.4" y="83.6">TXDT6-P3N</text>
<text x="240.4" y="82">TXDT6-P3P</text>
<text x="240.4" y="78.9">TXDT5-P3P</text>
<text x="240.4" y="88.2">TXCK1-P3P</text>
<text x="240.4" y="89.8">TXCK1-P3N</text>
<text x="131.5" y="100.7">GND</text>
<text x="129.9" y="138">GND</text>
<text x="129.9" y="156.6">GND</text>
</g>
<g font-size="1.2">
<text x="189.5" y="45.9">IC5002</text>
<text x="217.5" y="53.5">G4</text>
<text x="235" y="53.5">14-</text>
<text x="217.4" y="59.8">M4</text>
<text x="217.5" y="55">G3</text>
<text x="217.8" y="58.2">J1</text>
<text x="217.8" y="56.7">J2</text>
<text x="235" y="55">14-</text>
<text x="235" y="56.6">14-</text>
<text x="235" y="58.2">14-</text>
<text x="235" y="59.7">14-</text>
<text x="97.4" y="63">100ohm</text>
<text x="102.3" y="64.5">FL5000</text>
<text x="106.8" y="63">100MHz</text>
<text x="132.4" y="64.5">100nF(K)</text>
<text x="143.7" y="64.5">16V</text>
<text x="151.1" y="64.5">10nF(K)</text>
<text x="162.4" y="64.5">16V</text>
<text x="163.8" y="66">H1</text>
<text x="217.5" y="66">G1</text>
<text x="217.7" y="61.3">L4</text>
<text x="235" y="65.9">14-</text>
<text x="235" y="61.2">14-</text>
<text x="91.2" y="66.7">G36130010053</text>
<text x="102.3" y="67.7">FL5001</text>
<text x="163.8" y="69.1">K3</text>
<text x="217.7" y="67.5">F1</text>
<text x="235" y="67.5">14-</text>
<text x="102.9" y="77">10uF(K)</text>
<text x="112.2" y="77">10V</text>
<text x="123" y="77.3" transform="rotate(-90 123 77.3)">C5049</text>
<text x="130.8" y="77.3" transform="rotate(-90 130.8 77.3)">C5050</text>
<text x="140.2" y="77.3" transform="rotate(-90 140.2 77.3)">C5052</text>
<text x="146.4" y="77.3" transform="rotate(-90 146.4 77.3)">C5053</text>
<text x="155.7" y="77.3" transform="rotate(-90 155.7 77.3)">C5059</text>
<text x="161.9" y="77.3" transform="rotate(-90 161.9 77.3)">C5060</text>
<text x="217.6" y="75.3">K1</text>
<text x="217.7" y="76.8">L2</text>
<text x="235" y="75.3">14-</text>
<text x="235" y="76.8">14-</text>
<text x="117.6" y="78.6">G36030119016</text>
<text x="134.7" y="78.6">G36030011419</text>
<text x="135.3" y="79.9">18-,17-,16-,15-,14-,13-,12-,11-,10-,8-,7-,6-,5-,#4</text>
<text x="150.3" y="78.6">G36030133012</text>
<text x="217.4" y="79.9">M2</text>
<text x="217.4" y="83.1">M1</text>
<text x="217.6" y="81.5">N1</text>
<text x="217.7" y="78.4">L1</text>
<text x="235" y="83">14-</text>
<text x="235" y="81.5">14-</text>
<text x="235" y="78.3">14-</text>
<text x="235" y="79.9">14-</text>
<text x="100.5" y="88.5">G36130010053</text>
<text x="111.6" y="86.3">FL5002</text>
<text x="163.8" y="87.7">L5</text>
<text x="217.4" y="89.3">M3</text>
<text x="217.7" y="87.7">L3</text>
<text x="235" y="89.3">14-</text>
<text x="235" y="87.6">14-</text>
<text x="105.2" y="90.9">100ohm</text>
<text x="112.2" y="95.6">10uF(K)</text>
<text x="114.6" y="90.9">100MHz</text>
<text x="121.5" y="95.6">10V</text>
<text x="122.8" y="92.6">C5051</text>
<text x="146.4" y="95.9" transform="rotate(-90 146.4 95.9)">C5054</text>
<text x="154.1" y="95.9" transform="rotate(-90 154.1 95.9)">C5055</text>
<text x="126.9" y="97.2">G36030119016</text>
<text x="138.5" y="100.1">18-,17-,16-,15-,14-,13-,12-,11-,10-,8-,7-,6-,5-,#4 K5</text>
<text x="140.9" y="97.2">G36030011419</text>
<text x="148.7" y="97.2">G36030133012</text>
<text x="134" y="104.9">100nF(K)</text>
<text x="151.1" y="104.9">10nF(K)</text>
<text x="163.8" y="114.1">H4</text>
<text x="163.8" y="118.8">D1</text>
<text x="217.6" y="114.1">D3</text>
<text x="217.6" y="117.2">E2</text>
<text x="217.6" y="115.7">E3</text>
<text x="217.6" y="118.8">E1</text>
<text x="108.7" y="125.2">W5026</text>
<text x="146.5" y="120.8">G36010119012</text>
<text x="217.6" y="120.3">K4</text>
<text x="217.8" y="121.9">J5</text>
<text x="95.8" y="127">G36010020035</text>
<text x="101.7" y="129.8">0(X)</text>
<text x="106.1" y="126.7">1</text>
<text x="108.9" y="129.8">1/16W</text>
<text x="114.5" y="126.7">2</text>
<text x="152" y="127.5" transform="rotate(-90 152 127.5)">1</text>
<text x="163.8" y="126.6">C2</text>
<text x="217.6" y="128.1">B1</text>
<text x="217.6" y="126.6">C1</text>
<text x="135.3" y="132.9">1/16W</text>
<text x="136.8" y="137.4">18-,17-,16-,15-,14-,13-,12-,11-,10-,8-,7-,6-,5-,#4</text>
<text x="143.6" y="132.9">0(X)</text>
<text x="152" y="135.9" transform="rotate(-90 152 135.9)">2</text>
<text x="153.9" y="133.3" transform="rotate(-90 153.9 133.3)">W5027</text>
<text x="163.8" y="137.4">H2</text>
<text x="163.8" y="145.2">J4</text>
<text x="148.7" y="154.7">G36030133012</text>
<text x="153.1" y="150">C5057</text>
<text x="136.8" y="156.1">18-,17-,16-,15-,14-,13-,12-,11-,10-,8-,7-,6-,5-,#4</text>
<text x="163.8" y="156.1">K2</text>
<text x="151.1" y="162.4">10nF(K)</text>
<text x="151.6" y="164">GDM460000097</text>
<text x="162.4" y="162.4">16V</text>
<text x="218.6" y="178.2">Engr_Name</text>
<text x="219.6" y="179.8">Drawn by</text>
<text x="219.9" y="176.7">Engineer</text>
<text x="218.6" y="181.3">Drawer_Name</text>
<text x="219" y="182.9">R&amp;D CHK</text>
<text x="234.8" y="183.8">TITLE</text>
<text x="267.3" y="182.9">Size</text>
<text x="219.4" y="189.2">MFG ENGR CHK</text>
<text x="219.5" y="186">DOC CTRL CHK</text>
<text x="163.5" y="193.7">TSB1</text>
<text x="164.8" y="192.2">Changed by</text>
<text x="180.6" y="192.2">Date Changed</text>
<text x="181.7" y="193.7">Friday, February 22, 2002</text>
<text x="207.4" y="193.7">3:38:03 pm</text>
<text x="208.4" y="192.2">Time Changed</text>
<text x="219" y="192.2">QA CHK</text>
<text x="234.3" y="192.2">VER</text>
<text x="242" y="192.2">Model Number</text>
<text x="256.5" y="192.7">Sheet</text>
<text x="264.1" y="192.7">of</text>
</g>
<g font-size="1.1">
<text x="87.3" y="65.4">P3V</text>
<text x="101.5" y="69.2">1</text>
<text x="101.5" y="66.1">1</text>
<text x="108.3" y="69.2">2</text>
<text x="108.3" y="66.1">2</text>
<text x="119.4" y="72.3">2</text>
<text x="127.1" y="72.3">2</text>
<text x="136.5" y="72.3">2</text>
<text x="142.7" y="72.3">2</text>
<text x="152" y="72.3">2</text>
<text x="158.3" y="72.3">2</text>
<text x="118.8" y="83.4">GND</text>
<text x="119.2" y="78.5">1</text>
<text x="126.5" y="83.4">GND</text>
<text x="127" y="78.5">1</text>
<text x="136.3" y="78.5">1</text>
<text x="142.5" y="78.5">1</text>
<text x="151.8" y="78.5">1</text>
<text x="158.1" y="78.5">1</text>
<text x="110.8" y="87.8">1</text>
<text x="117.7" y="87.8">2</text>
<text x="128.7" y="90.9">2</text>
<text x="142.7" y="90.9">2</text>
<text x="150.5" y="90.9">2</text>
<text x="128.1" y="102">GND</text>
<text x="128.5" y="97.1">1</text>
<text x="142.5" y="97.1">1</text>
<text x="150.3" y="97.1">1</text>
<text x="97.2" y="122.9">P3V</text>
<text x="150.5" y="148.4">2</text>
<text x="150.3" y="154.6">1</text>
</g>
</svg>
